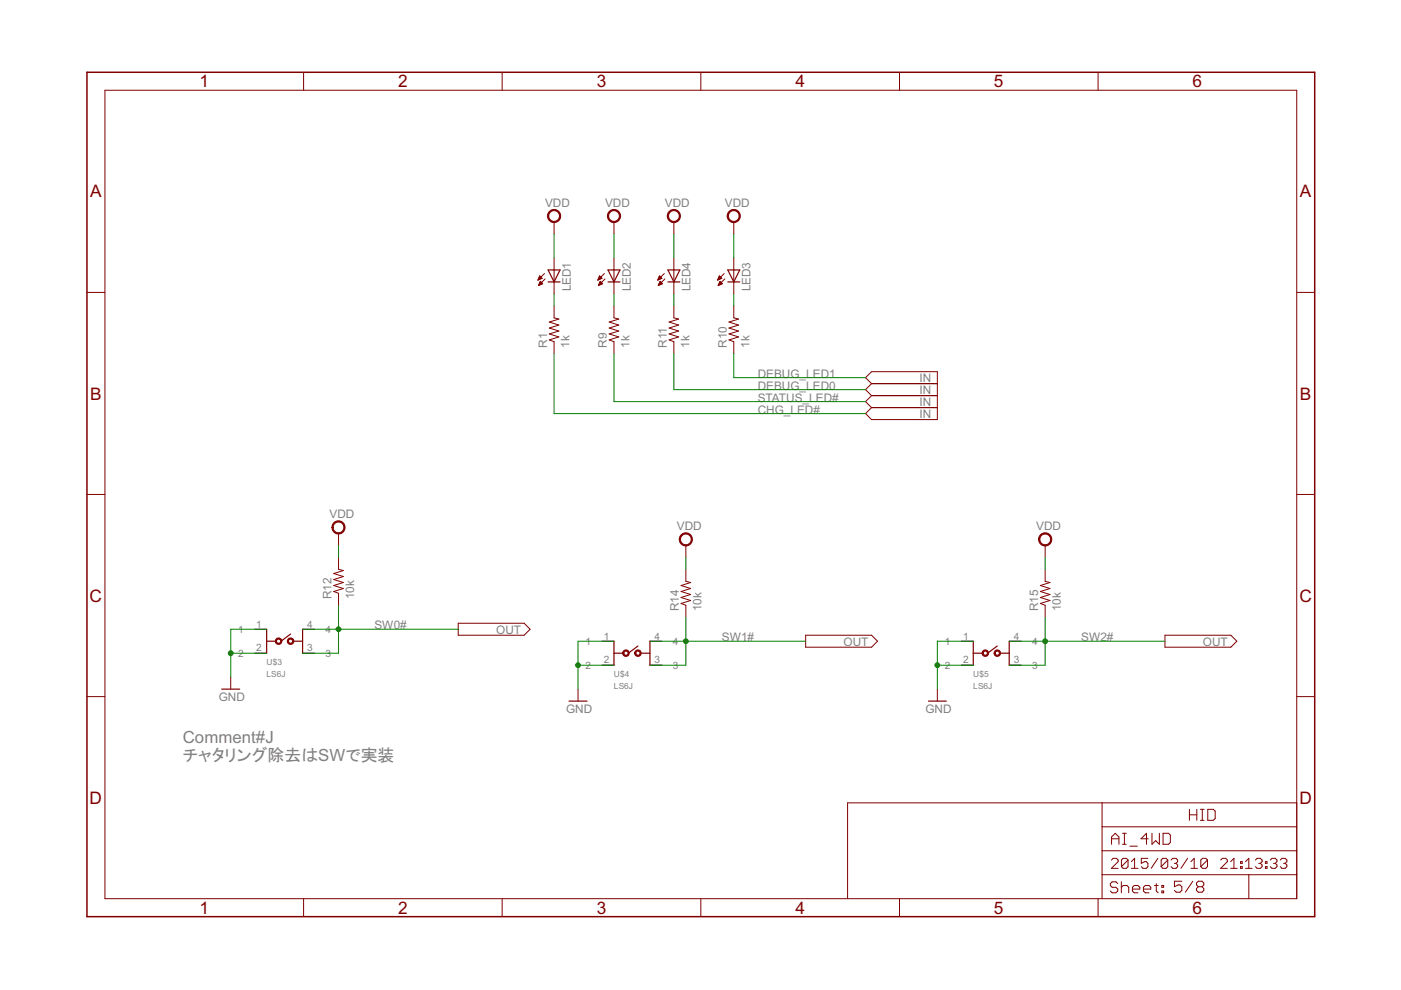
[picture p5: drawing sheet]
<svg xmlns="http://www.w3.org/2000/svg" width="297mm" height="210mm" viewBox="0 0 297 210" stroke-linecap="round" stroke-linejoin="round" font-family="sans-serif">
<g fill="none" stroke="#800000" stroke-width=".21">
<path d="M22.2 19.1h252.7v171.4h-252.7zM64.4 15.3v3.8M106.5 15.3v3.8M148.6 15.3v3.8M190.7 15.3v3.8M232.8 15.3v3.8M114.1 59.3h.2M114.2 59.1h.4M114.2 59h.7M114.3 58.9h.5M114.3 58.8h.4M114.4 58.7h.2"/>
<path d="M114.4 58.5h.1M114.4 60h.5M114.4 58.5l.5 .5-.9 .4zM114.5 59.9h.3M114.5 59.8h.2M114.6 59.6l.5 .6-.9 .3zM115.4 58l-1.4 1.4M115.6 59.1l-1.4 1.4M117.5 47.1v2.5M117.5 54.7v7.6M126.8 59.3h.2M126.9 59.1h.4"/>
<path d="M126.9 59h.7M127 58.9h.5M127 58.8h.4M127.1 58.7h.2M127.1 58.5h.1M127.1 60h.5M127.1 58.5l.5 .5-.9 .4zM127.1 59.9h.4M127.2 59.8h.2M127.3 59.6l.5 .6-.9 .3zM128.1 58l-1.4 1.4M128.3 59.1l-1.4 1.4"/>
<path d="M130.2 47.1v2.5M130.2 54.7v7.6M139.5 59.3h.2M139.6 59.1h.4M139.6 59h.7M139.7 58.9h.5M139.7 58.8h.4M139.8 58.7h.2M139.8 58.5h.1M139.8 60h.5M139.8 58.5l.5 .5-.9 .4zM139.8 59.9h.4"/>
<path d="M139.9 59.8h.2M140 59.6l.5 .6-.9 .3zM140.8 58l-1.4 1.4M141 59.1l-1.4 1.4M142.9 47.1v2.5M142.9 54.7v7.6M152.2 59.3h.2M152.3 59.1h.4M152.3 59h.7M152.4 58.9h.5M152.4 58.8h.4M152.5 58.7h.2"/>
<path d="M152.5 58.5h.1M152.5 60h.5M152.5 58.5l.5 .5-.9 .4zM152.5 59.9h.4M152.6 59.8h.2M152.7 59.6l.5 .6-.9 .3zM153.5 58l-1.4 1.4M153.7 59.1l-1.4 1.4M155.6 47.1v2.5M155.6 54.7v7.6M18.4 62h3.8M114.2 60.5h.1"/>
<path d="M114.3 60.3h.3M114.3 60.2h.6M114.4 60.1h.6M117.5 64.9v2.5l1 .2-2 .7 2 .6-2 .7 2 .6-2 .6 2 .6-2 .7 1 .4v2.5M126.9 60.5h.1M127 60.3h.3M127 60.2h.6M127.1 60.1h.6M130.2 64.9v2.5l1 .2-2 .7 2 .6-2 .7 2 .6-2 .6 2 .6-2 .7 1 .4v2.5M139.6 60.5h.1M139.7 60.3h.3M139.7 60.2h.6"/>
<path d="M139.7 60.1h.7M142.9 64.9v2.5l1 .2-2 .7 2 .6-2 .7 2 .6-2 .6 2 .6-2 .7 1 .4v2.5M152.3 60.5h.1M152.3 60.3h.4M152.4 60.2h.6M152.4 60.1h.7M155.6 64.9v2.5l1 .2-2 .7 2 .6-2 .7 2 .6-2 .6 2 .6-2 .7 1 .4v2.5M274.9 62h3.8M184.8 81.3l-1.3 1.3 1.3 1.3M184.8 83.9h13.9M184.8 81.3l-1.3-1.2 1.3-1.3h13.9v10.2h-13.9l-1.3-1.3 1.3-1.3M184.8 81.3h13.9"/>
<path d="M184.8 83.9l-1.3 1.3 1.3 1.2M184.8 86.4h13.9M18.4 104.8h3.8M71.8 113.1v2.5M71.8 118.2v2.5l1 .3-2 .6 2 .6-2 .7 2 .6-2 .6 2 .7-2 .6 1 .4v2.5M145.4 115.6v2.6M221.6 115.6v2.6M274.9 104.8h3.8M54 133.4h2.5M54 138.5h2.5M64.2 133.4h2.5M64.2 138.5h2.5"/>
<path d="M97.2 132.1h13.9l1.3 1.3-1.3 1.3h-13.9zM127.6 136h2.6M137.8 136h2.5M145.4 120.7v2.6l1 .2-2 .6 2 .7-2 .6 2 .6-2 .7 2 .6-2 .7 1 .3v2.6M170.8 134.7h14l1.3 1.3-1.3 1.2h-14zM203.8 136h2.6M214 136h2.5M221.6 120.7v2.6l1 .2-2 .6 2 .7-2 .6 2 .6-2 .7 2 .6-2 .7 1 .3v2.6M247 134.7h14l1.2 1.3-1.2 1.2h-14zM18.4 147.7h3.8M48.9 143.6v2.5M122.6 146.1v2.6"/>
<path d="M127.6 141h2.6M137.8 141h2.5M198.7 146.1v2.6M203.8 141h2.6M214 141h2.5M274.9 147.7h3.8M233.7 170.2v20.3M233.7 175.3h41.2M235.7 179v-1.5l.8-.8 .7 .8v1.5M235.7 177.8h1.5M238 179h.8M238 176.7h.8"/>
<path d="M238.4 176.7v2.3M239.6 179.4h1.5M243.5 177.8h-1.6l1.2-1.1v2.3M244.2 176.7v2.3l.8-.8 .8 .8v-2.3M246.6 176.7h1.2l.3 .4v1.5l-.3 .4h-1.2zM252.2 171.6v2.3M252.2 172.8h1.5M253.7 171.6v2.3M254.5 173.9h.8M254.5 171.6h.8M254.9 171.6v2.3M256.1 171.6h1.1l.4 .4v1.5l-.4 .4h-1.1z"/>
<path d="M274.9 170.2h-95.2v20.3M64.4 190.5v3.9M106.5 190.5v3.9M148.6 190.5v3.9M190.7 190.5v3.9M232.8 190.5v3.9M233.7 185.5h41.2M233.7 180.4h41.2M235.6 182.4l.4-.4h.7l.4 .4v.3l-1.5 1.4h1.5M237 187.3l-.4-.3h-.8l-.4 .3v.4l.4 .4h.8l.4 .4v.4l-.4 .4h-.8l-.4-.4M237.7 187v2.3M237.7 188.1l.4-.4h.8l.4 .4v1.2"/>
<path d="M239.2 182.4v1.3l-.4 .4h-.7l-.3-.4M239.2 182.4l-.4-.4h-.7l-.3 .4v1.3M239.2 182.4l-1.4 1.3M239.9 184.1h1.4M239.9 182.7l.7-.7v2.1M240.1 188.5h1.6v-.4l-.4-.4h-.8l-.4 .4v.8l.4 .4h.8M242.4 188.5h1.6v-.4l-.4-.4h-.8l-.4 .4v.8l.4 .4h.8M243.4 182h-1.4v1l.7-.3h.3l.4 .3v.7l-.4 .4h-.7l-.3-.4M244.8 187.7h.8M245.2 187.3v1.6l.4 .4M245.5 182l-1.4 2.1M246.3 187.7h.4v.4h-.4z"/>
<path d="M246.3 188.9h.4v.4h-.4zM247.6 182.4v1.3l-.4 .4h-.7l-.3-.4M247.6 182.4l-.4-.4h-.7l-.3 .4v1.3M247.6 182.4l-1.4 1.3M248.3 182.4l.3-.4h.7l.4 .4v.3l-.4 .3M249 183h.3M249.3 183l.4 .4v.3l-.4 .4h-.7l-.3-.4M250.6 186.8h-1.6v1.2l.8-.4h.4l.4 .4v.8l-.4 .4h-.8l-.4-.4M251.8 182l-1.4 2.1M252.5 184.1h1.4M252.5 182.7l.7-.7v2.1M252.9 186.8l-1.6 2.4"/>
<path d="M254.1 188l-.4-.4v-.4l.4-.4h.7l.4 .4v.4l-.4 .4M254.1 188l-.4 .4v.4l.4 .4h.7l.4-.4v-.4l-.4-.4M254.1 188h.7M256 182.4v1.3l-.3 .4h-.7l-.4-.4M256 182.4l-.3-.4h-.7l-.4 .4v1.3M256 182.4l-1.4 1.3M258.8 182.4l.4-.4h.7l.3 .4v.3l-1.4 1.4h1.4M260.9 184.1h1.4M260.9 182.7l.7-.7v2.1M263 183.7h.4v.4h-.4zM263 182.7h.4v.3h-.4zM264.1 182.7l.7-.7v2.1"/>
<path d="M264.1 184.1h1.4M264.8 185.5v5M266.2 182.4l.3-.4h.7l.4 .4v.3l-.4 .3M266.9 183h.3M267.2 183l.4 .4v.3l-.4 .4h-.7l-.3-.4M268.3 183.7h.3v.4h-.3zM268.3 182.7h.3v.3h-.3zM269.3 182.4l.4-.4h.7l.3 .4v.3l-.3 .3M270 183h.4M270.4 183l.3 .4v.3l-.3 .4h-.7l-.4-.4M271.4 182.4l.4-.4h.7l.3 .4v.3l-.3 .3M272.1 183h.4"/>
<path d="M272.5 183l.3 .4v.3l-.3 .4h-.7l-.4-.4"/>
</g>
<path d="M18.4 15.3h260.3v179.1h-260.3z" fill="none" stroke="#800000" stroke-width=".32"/>
<g fill="none" stroke="#800000" stroke-width=".25">
<path d="M116.2 59.8h2.5M116.2 57.2h2.5l-1.2 2.6zM128.9 57.2h2.5l-1.2 2.6zM128.9 59.8h2.5M141.6 59.8h2.5M141.6 57.2h2.5l-1.2 2.6zM154.3 59.8h2.5M154.3 57.2h2.5l-1.2 2.6zM56.5 136h1.8M56.5 133.4v5.1M61.6 134.4l-2 1.6M62.4 136h1.8"/>
<path d="M64.2 133.4v5.1M130.2 138.5h1.8M130.2 136v5M135.3 137l-2.1 1.5M136 138.5h1.8M137.8 136v5M206.4 138.5h1.7M206.4 136v5M211.4 137l-2 1.5M212.2 138.5h1.8M214 136v5M47 146.1h3.8"/>
<path d="M120.6 148.7h3.9M196.8 148.7h3.8"/>
</g>
<g fill="#800000" stroke="#800000" stroke-width=".21">
<path d="M116.5 44.9a1.4 1.4 0 0 1 2.2 .2 1.4 1.4 0 0 1-.9 2.1 1.4 1.4 0 0 1-1.7-1.4h.2a1.15 1.15 0 0 1 1.6-1.1 1.15 1.15 0 0 1 .3 1.9 1.15 1.15 0 0 1-1.8-.5l-.1-.3h-.2z" fill-rule="evenodd"/>
<path d="M129.2 44.9a1.39 1.39 0 0 1 2.2 .2 1.39 1.39 0 0 1-.9 2.1 1.39 1.39 0 0 1-1.7-1.4h.2a1.15 1.15 0 0 1 1.6-1.1 1.15 1.15 0 0 1 .3 1.9 1.15 1.15 0 0 1-1.8-.5l-.1-.3h-.2z" fill-rule="evenodd"/>
<path d="M141.9 44.9a1.39 1.39 0 0 1 2.2 .2 1.39 1.39 0 0 1-.9 2.1 1.39 1.39 0 0 1-1.7-1.4h.2a1.15 1.15 0 0 1 1.6-1.1 1.15 1.15 0 0 1 .3 1.9 1.15 1.15 0 0 1-1.8-.5l-.1-.3h-.2z" fill-rule="evenodd"/>
<path d="M154.6 44.9a1.39 1.39 0 0 1 2.2 .2 1.39 1.39 0 0 1-.9 2.1 1.39 1.39 0 0 1-1.7-1.4h.2a1.14 1.14 0 0 1 1.6-1.1 1.14 1.14 0 0 1 .3 1.9 1.14 1.14 0 0 1-1.8-.5l-.1-.3h-.2z" fill-rule="evenodd"/>
<path d="M58.5 135.5a.69 .69 0 0 1 1.2 .1 .69 .69 0 0 1-.4 1 .69 .69 0 0 1-.9-.6h.2a.44 .44 0 0 1 .7-.4 .44 .44 0 0 1 .1 .7 .44 .44 0 0 1-.7-.2l-.1-.1h-.2z" fill-rule="evenodd"/>
<path d="M61.1 135.5a.69 .69 0 0 1 1.1 .1 .69 .69 0 0 1-.4 1 .69 .69 0 0 1-.9-.6h.3a.44 .44 0 0 1 .6-.4 .44 .44 0 0 1 .1 .7 .44 .44 0 0 1-.7-.2v-.1h-.3z" fill-rule="evenodd"/>
<path d="M70.7 110.9a1.4 1.4 0 0 1 2.3 .2 1.4 1.4 0 0 1-.8 2 1.4 1.4 0 0 1-1.8-1.3h.2a1.14 1.14 0 0 1 1.7-.9 1.14 1.14 0 0 1 .2 1.9 1.14 1.14 0 0 1-1.8-.7l-.1-.3h-.2z" fill-rule="evenodd"/>
<path d="M132.2 138a.69 .69 0 0 1 1.1 .2 .69 .69 0 0 1-.4 1 .69 .69 0 0 1-.9-.7h.3a.45 .45 0 0 1 .5-.5 .45 .45 0 0 1 .3 .7 .45 .45 0 0 1-.8-.1v-.1h-.3z" fill-rule="evenodd"/>
<path d="M134.7 138a.69 .69 0 0 1 1.1 .2 .69 .69 0 0 1-.4 1 .69 .69 0 0 1-.8-.7h.2a.44 .44 0 0 1 .6-.5 .44 .44 0 0 1 .2 .7 .44 .44 0 0 1-.7-.1l-.1-.1h-.2z" fill-rule="evenodd"/>
<path d="M144.4 113.4a1.39 1.39 0 0 1 2.2 .3 1.39 1.39 0 0 1-.8 2 1.39 1.39 0 0 1-1.8-1.3h.3a1.15 1.15 0 0 1 1.6-1.1 1.15 1.15 0 0 1 .3 1.9 1.15 1.15 0 0 1-1.9-.6v-.2h-.3z" fill-rule="evenodd"/>
<path d="M208.4 138a.69 .69 0 0 1 1.1 .1 .69 .69 0 0 1-.4 1 .69 .69 0 0 1-.9-.6h.3a.44 .44 0 0 1 .6-.4 .44 .44 0 0 1 .1 .7 .44 .44 0 0 1-.7-.2v-.1h-.3z" fill-rule="evenodd"/>
<path d="M210.9 138a.69 .69 0 0 1 1.1 .1 .69 .69 0 0 1-.3 1 .69 .69 0 0 1-.9-.6h.2a.44 .44 0 0 1 .6-.4 .44 .44 0 0 1 .1 .7 .44 .44 0 0 1-.7-.2v-.1h-.2z" fill-rule="evenodd"/>
<path d="M220.6 113.4a1.4 1.4 0 0 1 2.2 .2 1.4 1.4 0 0 1-.8 2.1 1.4 1.4 0 0 1-1.8-1.3h.3a1.15 1.15 0 0 1 1.6-1.1 1.15 1.15 0 0 1 .2 1.9 1.15 1.15 0 0 1-1.8-.6v-.2h-.3z" fill-rule="evenodd"/>
</g>
<g fill="none" stroke="#008000" stroke-width=".21">
<path d="M117.5 49.6v5.1M130.2 49.6v5.1M142.9 49.6v5.1M155.6 49.6v5.1M117.5 62.3v2.6M117.5 75v12.7h66M130.2 62.3v2.6M130.2 75v10.2h53.3M142.9 62.3v2.6M142.9 75v7.6h40.6M155.6 62.3v2.6M155.6 75v5.1h27.9"/>
<path d="M71.8 115.6v2.6M145.4 118.2v2.5M221.6 118.2v2.5M48.9 138.5h7.6M56.5 133.4h-7.6v10.2M64.2 133.4h33M71.8 128.3v10.2h-7.6M130.2 136h-7.6v10.1M137.8 136h33M145.4 130.9v10.1h-7.6M206.4 136h-7.7v10.1M214 136h33"/>
<path d="M221.6 130.9v10.1h-7.6M122.6 141h7.6M198.7 141h7.7"/>
</g>
<g fill="#008000" stroke="#008000" stroke-width=".21">
<circle cx="48.9" cy="138.5" r=".51"/>
<circle cx="122.6" cy="141" r=".51"/>
<circle cx="198.7" cy="141" r=".51"/>
<circle cx="145.4" cy="136" r=".51"/>
<circle cx="221.6" cy="136" r=".51"/>
<circle cx="71.8" cy="133.4" r=".51"/>
</g>
<g font-size="4.1" fill="#800000">
<text x="42.3" y="18.5">1</text>
<text x="84.4" y="18.5">2</text>
<text x="126.5" y="18.5">3</text>
<text x="168.6" y="18.5">4</text>
<text x="210.7" y="18.5">5</text>
<text x="252.9" y="18.5">6</text>
<text x="19.1" y="41.9">A</text>
<text x="275.6" y="41.9">A</text>
<text x="19.1" y="84.7">B</text>
<text x="275.6" y="84.7">B</text>
<text x="19" y="127.6">C</text>
<text x="275.5" y="127.6">C</text>
<text x="19" y="170.4">D</text>
<text x="275.5" y="170.4">D</text>
<text x="42.3" y="193.7">1</text>
<text x="84.4" y="193.7">2</text>
<text x="126.5" y="193.7">3</text>
<text x="168.6" y="193.7">4</text>
<text x="210.7" y="193.7">5</text>
<text x="252.9" y="193.7">6</text>
</g>
<text font-size="4" fill="#808080" x="38.8" y="157.5">Comment#J</text>
<text font-size="3.6" fill="#808080" x="38.8" y="161.3">チャタリング除去はSWで実装</text>
<g font-size="2.8" fill="#808080">
<text x="115.6" y="43.9">VDD</text>
<text x="128.3" y="43.9">VDD</text>
<text x="141" y="43.9">VDD</text>
<text x="153.7" y="43.9">VDD</text>
<text x="121" y="61.8" transform="rotate(-90 121 61.8)">LED1</text>
<text x="133.7" y="61.8" transform="rotate(-90 133.7 61.8)">LED2</text>
<text x="146.4" y="61.8" transform="rotate(-90 146.4 61.8)">LED4</text>
<text x="159.1" y="61.8" transform="rotate(-90 159.1 61.8)">LED3</text>
<text x="116" y="73.7" transform="rotate(-90 116 73.7)">R1</text>
<text x="120.8" y="73.7" transform="rotate(-90 120.8 73.7)">1k</text>
<text x="128.7" y="73.7" transform="rotate(-90 128.7 73.7)">R9</text>
<text x="133.5" y="73.7" transform="rotate(-90 133.5 73.7)">1k</text>
<text x="141.4" y="73.7" transform="rotate(-90 141.4 73.7)">R11</text>
<text x="146.2" y="73.7" transform="rotate(-90 146.2 73.7)">1k</text>
<text x="154.1" y="73.7" transform="rotate(-90 154.1 73.7)">R10</text>
<text x="158.9" y="73.7" transform="rotate(-90 158.9 73.7)">1k</text>
<text x="160.7" y="82.6">DEBUG_LED0</text>
<text x="160.7" y="80.1">DEBUG_LED1</text>
<text x="195" y="83.6">IN</text>
<text x="195" y="81.1">IN</text>
<text x="160.7" y="85.2">STATUS_LED#</text>
<text x="160.7" y="87.7">CHG_LED#</text>
<text x="195" y="86.2">IN</text>
<text x="195" y="88.7">IN</text>
<text x="69.9" y="109.9">VDD</text>
<text x="143.5" y="112.5">VDD</text>
<text x="219.7" y="112.5">VDD</text>
<text x="70.3" y="127.1" transform="rotate(-90 70.3 127.1)">R12</text>
<text x="75.1" y="127.1" transform="rotate(-90 75.1 127.1)">10k</text>
<text x="143.9" y="129.6" transform="rotate(-90 143.9 129.6)">R14</text>
<text x="148.7" y="129.6" transform="rotate(-90 148.7 129.6)">10k</text>
<text x="220.1" y="129.6" transform="rotate(-90 220.1 129.6)">R15</text>
<text x="224.9" y="129.6" transform="rotate(-90 224.9 129.6)">10k</text>
<text x="79.4" y="133.4">SW0#</text>
<text x="105.2" y="134.4">OUT</text>
<text x="153" y="135.9">SW1#</text>
<text x="178.9" y="137">OUT</text>
<text x="229.2" y="135.9">SW2#</text>
<text x="255" y="137">OUT</text>
<text x="46.4" y="148.6">GND</text>
<text x="120" y="151.2">GND</text>
<text x="196.2" y="151.2">GND</text>
</g>
<g font-size="2.4" fill="#808080">
<text x="50.5" y="134.2">1</text>
<text x="54.3" y="133.1">1</text>
<text x="65.1" y="133.1">4</text>
<text x="69" y="134.2">4</text>
<text x="124.1" y="136.7">1</text>
<text x="128" y="135.6">1</text>
<text x="138.8" y="135.6">4</text>
<text x="142.7" y="136.7">4</text>
<text x="200.3" y="136.7">1</text>
<text x="204.2" y="135.6">1</text>
<text x="215" y="135.6">4</text>
<text x="218.9" y="136.7">4</text>
<text x="50.5" y="139.2">2</text>
<text x="54.3" y="138.1">2</text>
<text x="65.1" y="138.1">3</text>
<text x="69" y="139.2">3</text>
<text x="124.1" y="141.8">2</text>
<text x="128" y="140.7">2</text>
<text x="138.8" y="140.7">3</text>
<text x="142.7" y="141.8">3</text>
<text x="200.3" y="141.8">2</text>
<text x="204.2" y="140.7">2</text>
<text x="215" y="140.7">3</text>
<text x="218.9" y="141.8">3</text>
</g>
<g font-size="2" fill="#808080">
<text x="56.5" y="143.6">LS6J</text>
<text x="56.5" y="141">U$3</text>
<text x="130.2" y="143.6">U$4</text>
<text x="206.4" y="143.6">U$5</text>
<text x="130.2" y="146.1">LS6J</text>
<text x="206.4" y="146.1">LS6J</text>
</g>
</svg>
